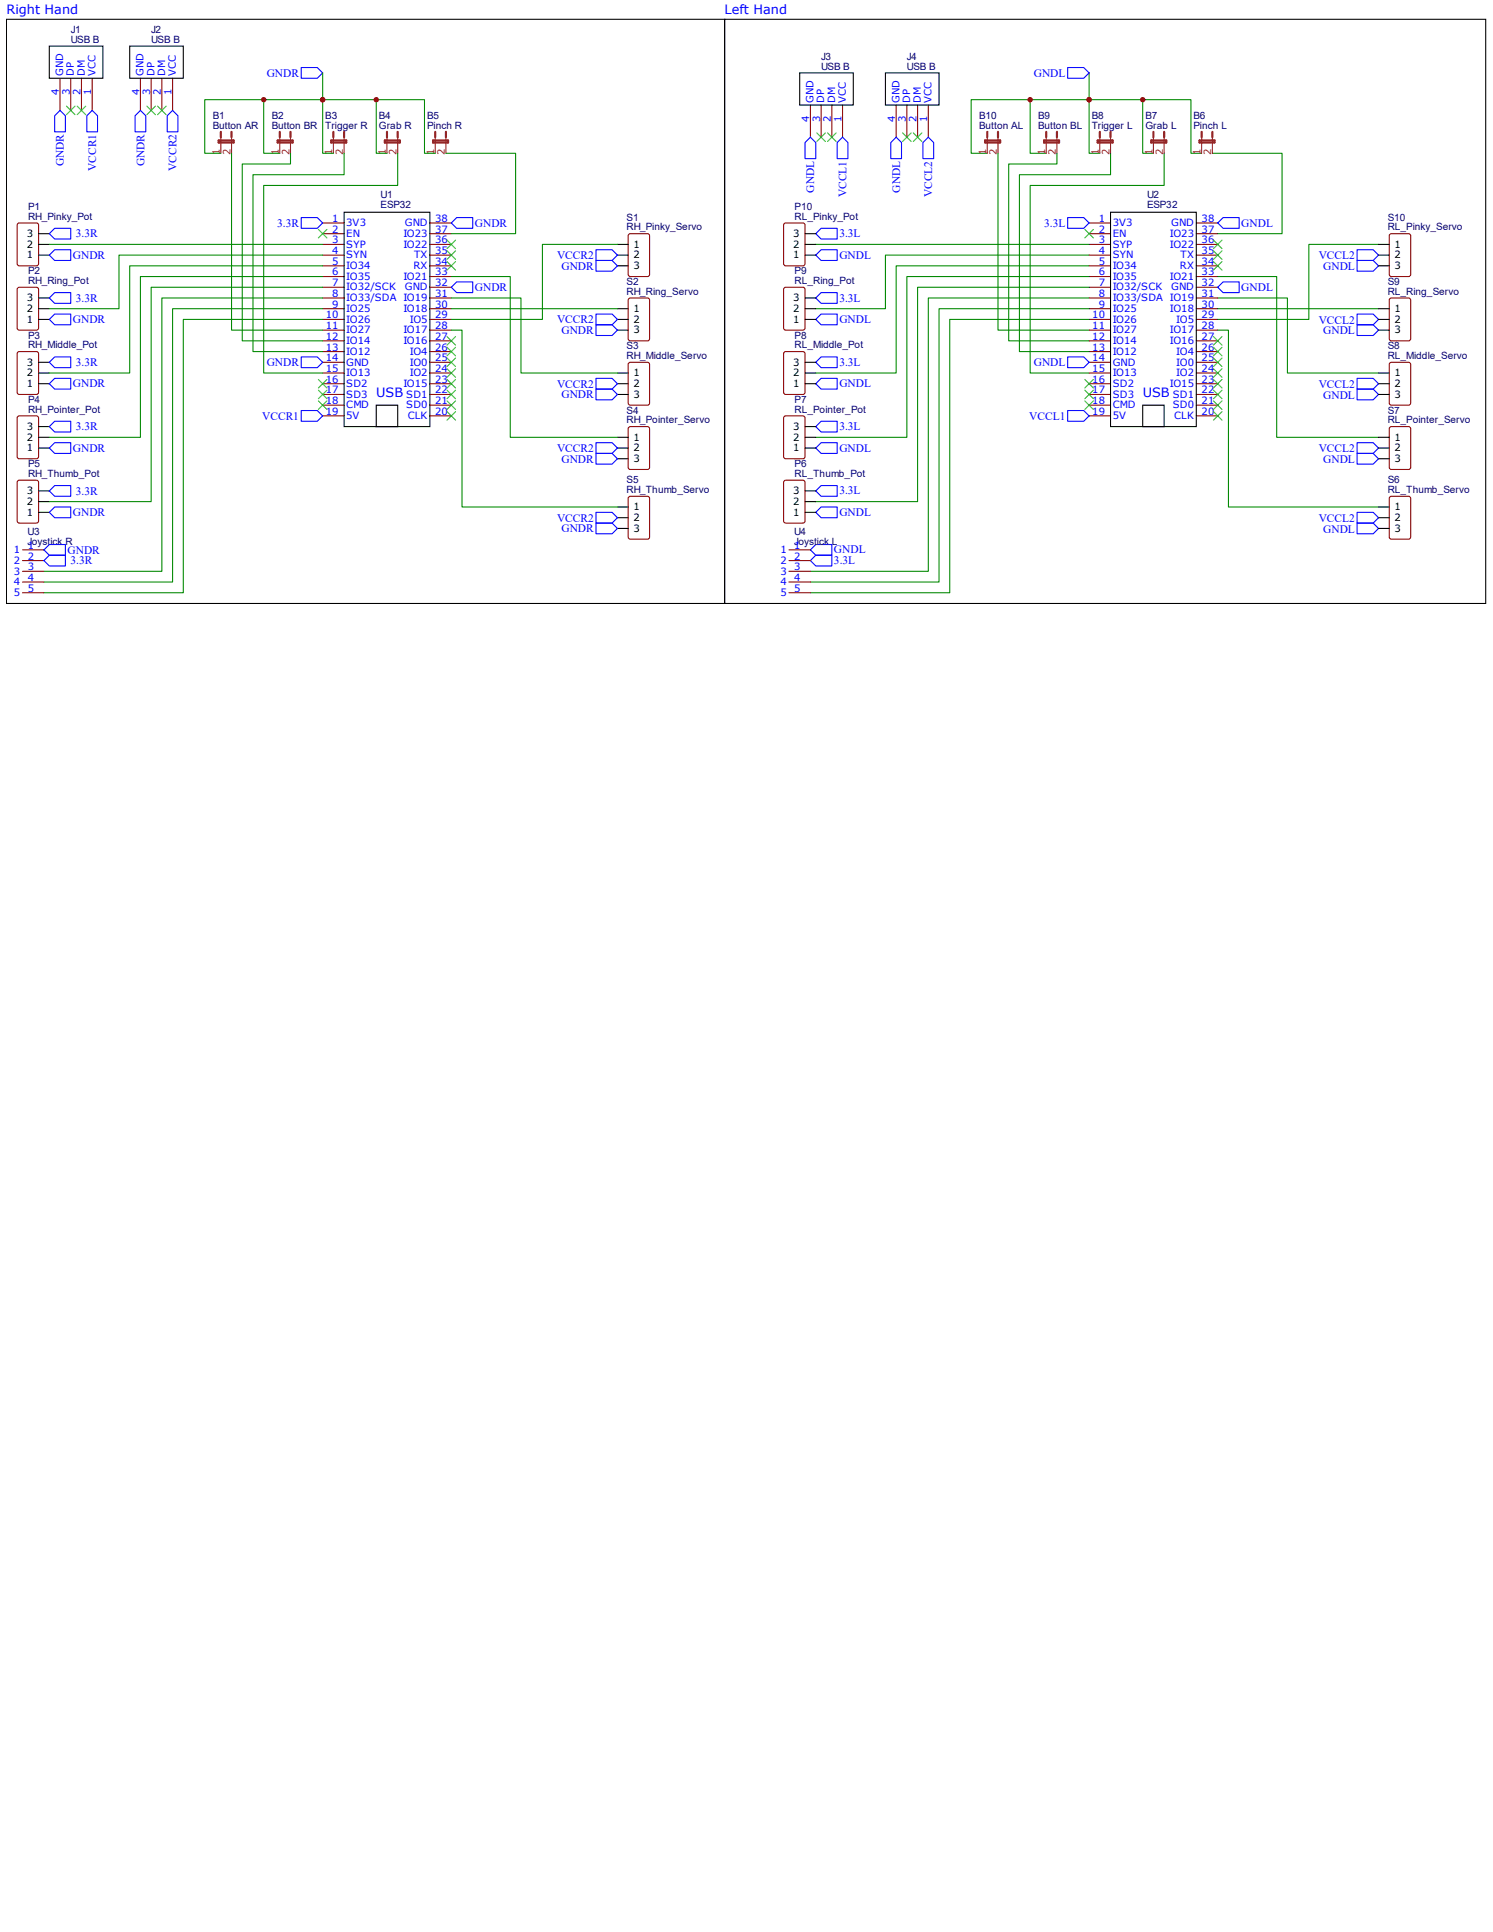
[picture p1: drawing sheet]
<svg xmlns="http://www.w3.org/2000/svg" width="216mm" height="279mm" viewBox="0 0 216 279" stroke-linecap="round" stroke-linejoin="round" font-family="sans-serif">
<g fill="none" stroke="#800" stroke-width=".16">
<path d="M8.7 11.3v4.7M10.2 11.3v4.7M11.8 11.3v4.7M13.3 11.3v4.7M20.3 11.3v4.7M21.9 11.3v4.7M23.4 11.3v4.7M25 11.3v4.7M117.2 15.2v4.6M118.7 15.2v4.6M120.3 15.2v4.6M121.8 15.2v4.6"/>
<path d="M129.6 15.2v4.6M131.1 15.2v4.6M132.7 15.2v4.6M134.2 15.2v4.6M2.5 32.4l.3-.2h2.5l.2 .2 .1 5.7-.2 .3h-2.6l-.3-.1zM46.7 32.2h3.1M46.7 33.8h3.1M46.7 35.3h3.1M46.7 36.9h3.1M46.7 38.4h3.1M46.7 40h3.1M62.2 32.2h3.1"/>
<path d="M62.2 33.8h3.1M62.2 35.3h3.1M62.2 36.9h3.1M62.2 38.4h3.1M62.2 40h3.1M91 33.8h2.6l.3 .1v5.8l-.1 .3h-2.7l-.2-.2-.1-5.7zM113.4 32.4l.2-.2h2.5l.3 .2v5.7l-.1 .3h-2.7l-.2-.1zM157.5 32.2h3.1M157.5 33.8h3.1M157.5 35.3h3.1M157.5 36.9h3.1M157.5 38.4h3.1"/>
<path d="M157.5 40h3.1M173 32.2h3.1M173 33.8h3.1M173 35.3h3.1M173 36.9h3.1M173 38.4h3.1M173 40h3.1M201.1 33.8h2.6l.3 .1v5.8l-.2 .3h-2.6l-.3-.2v-5.7zM2.5 41.7l.3-.2h2.5l.2 .2 .1 5.7-.2 .3h-2.6l-.3-.1zM2.6 50.9l2.7-.1 .2 .2 .1 5.7-.2 .3h-2.6l-.3-.1v-5.7zM46.7 41.5h3.1M46.7 43.1h3.1"/>
<path d="M46.7 44.6h3.1M46.7 46.2h3.1M46.7 47.7h3.1M46.7 49.3h3.1M46.7 50.8h3.1M46.7 52.4h3.1M46.7 53.9h3.1M46.7 55.5h3.1M46.7 57h3.1M46.7 58.6h3.1M62.2 41.5h3.1M62.2 43.1h3.1"/>
<path d="M62.2 44.6h3.1M62.2 46.2h3.1M62.2 47.7h3.1M62.2 49.3h3.1M62.2 50.8h3.1M62.2 52.4h3.1M62.2 53.9h3.1M62.2 55.5h3.1M62.2 57h3.1M62.2 58.6h3.1M90.9 52.5l.2-.1h2.5l.3 .1v5.8l-.1 .3h-2.7l-.2-.2zM91 43.1h2.6l.3 .1v5.8l-.1 .3h-2.7l-.2-.2-.1-5.7z"/>
<path d="M113.4 41.7l.2-.2h2.5l.3 .2v5.7l-.1 .3h-2.7l-.2-.1zM113.5 50.9l2.6-.1 .3 .2v5.7l-.1 .3h-2.7l-.2-.1-.1-5.7zM157.5 41.5h3.1M157.5 43.1h3.1M157.5 44.6h3.1M157.5 46.2h3.1M157.5 47.7h3.1M157.5 49.3h3.1M157.5 50.8h3.1M157.5 52.4h3.1M157.5 53.9h3.1M157.5 55.5h3.1"/>
<path d="M157.5 57h3.1M157.5 58.6h3.1M173 41.5h3.1M173 43.1h3.1M173 44.6h3.1M173 46.2h3.1M173 47.7h3.1M173 49.3h3.1M173 50.8h3.1M173 52.4h3.1M173 53.9h3.1M173 55.5h3.1"/>
<path d="M173 57h3.1M173 58.6h3.1M200.9 52.5l.3-.1h2.5l.3 .1v5.8l-.2 .3h-2.6l-.3-.2zM201.1 43.1h2.6l.3 .1v5.8l-.2 .3h-2.6l-.3-.2v-5.7zM2.5 60.3l.3-.2h2.5l.2 .2 .1 5.7-.2 .3h-2.6l-.3-.1zM2.6 69.5l2.7-.1 .2 .2 .1 5.7-.2 .3h-2.6l-.3-.1v-5.7zM3.3 79.5h3.1M46.7 60.1h3.1M62.2 60.1h3.1M90.9 61.8l.2-.1h2.5l.3 .1v5.8l-.1 .3h-2.7l-.2-.2zM91 71.8h2.6l.3 .1v5.8l-.1 .2-2.7 .1-.2-.2-.1-5.7zM113.5 69.5l2.6-.1 .3 .2v5.7l-.1 .3h-2.7l-.2-.1-.1-5.7z"/>
<path d="M113.5 60.2l2.6-.1 .3 .2v5.7l-.1 .3h-2.7l-.2-.1-.1-5.7zM114.1 79.5h3.1M157.5 60.1h3.1M173 60.1h3.1M201.1 71.8h2.6l.3 .1v5.8l-.2 .2-2.6 .1-.3-.2v-5.7zM201.1 61.7h2.6l.3 .1v5.8l-.2 .3h-2.6l-.3-.2v-5.7zM3.3 81.1h3.1M3.3 82.6h3.1M3.3 84.2h3.1M3.3 85.7h3.1M114.1 81.1h3.1M114.1 82.6h3.1"/>
<path d="M114.1 84.2h3.1M114.1 85.7h3.1"/>
</g>
<g fill="none" stroke="#000" stroke-width=".16">
<path d="M.9 2.8h103.9v84.5h-103.9zM7.1 6.7h7.8v4.6h-7.8zM18.8 6.7h7.7v4.6h-7.7zM104.8 2.8h110v84.5h-110zM115.6 10.5h7.8v4.7h-7.8zM128 10.5h7.8v4.7h-7.8zM5.6 36.9h1.5M5.6 35.3h1.5M5.6 33.8h1.5M49.8 30.7h12.4v31h-12.4zM89.3 36.9h1.5M89.3 35.3h1.5"/>
<path d="M89.3 38.4h1.5M116.4 36.9h1.6M116.4 35.3h1.6M116.4 33.8h1.6M160.6 30.7h12.4v31h-12.4zM199.3 36.9h1.6M199.3 35.3h1.6M199.3 38.4h1.6M5.6 46.2h1.5M5.6 44.6h1.5M5.6 43.1h1.5M5.6 55.5h1.5"/>
<path d="M5.6 53.9h1.5M5.6 52.4h1.5M54.4 58.6h3.1v3.1h-3.1zM89.3 46.2h1.5M89.3 44.6h1.5M89.3 55.5h1.5M89.3 53.9h1.5M89.3 47.7h1.5M89.3 57h1.5M116.4 46.2h1.6M116.4 44.6h1.6M116.4 43.1h1.6"/>
<path d="M116.4 55.5h1.6M116.4 53.9h1.6M116.4 52.4h1.6M165.2 58.6h3.1v3.1h-3.1zM199.3 46.2h1.6M199.3 44.6h1.6M199.3 55.5h1.6M199.3 53.9h1.6M199.3 47.7h1.6M199.3 57h1.6M5.6 64.8h1.5M5.6 63.2h1.5"/>
<path d="M5.6 61.7h1.5M5.6 74.1h1.5M5.6 72.5h1.5M5.6 71h1.5M89.3 64.8h1.5M89.3 63.2h1.5M89.3 66.3h1.5M89.3 73.3h1.5M89.3 74.9h1.5M89.3 76.4h1.5M116.4 64.8h1.6M116.4 63.2h1.6"/>
<path d="M116.4 61.7h1.6M116.4 74.1h1.6M116.4 72.5h1.6M116.4 71h1.6M199.3 64.8h1.6M199.3 63.2h1.6M199.3 66.3h1.6M199.3 73.3h1.6M199.3 74.9h1.6M199.3 76.4h1.6"/>
</g>
<g fill="none" stroke="#00f" stroke-width=".16">
<path d="M8.7 16l.8 .7v2.4h-1.6v-2.4zM13.3 16l.8 .7v2.4h-1.5v-2.4zM20.3 16l.8 .7v2.4h-1.6v-2.4zM24.2 16.7l.8-.7 .7 .7v2.4h-1.5zM43.6 9.8h2.3l.8 .7-.8 .8h-2.3zM117.2 19.8l.8 .8v2.3h-1.6v-2.3zM129.6 19.8l.8 .8v2.3h-1.6v-2.3zM154.4 9.8h2.3l.8 .7-.8 .8h-2.3zM7.1 33.8l.8-.8h2.3v1.6h-2.3zM7.1 36.9l.8-.8h2.3v1.6h-2.3zM43.6 31.5h2.3l.8 .7-.8 .8h-2.3zM66 31.5h2.4v1.5h-2.4l-.7-.8z"/>
<path d="M86.2 36.1h2.3l.8 .8-.8 .8h-2.3zM86.2 37.7h2.3l.8 .7-.8 .8h-2.3zM118 36.9l.7-.8h2.4v1.6h-2.4zM118 33.8l.7-.8h2.4v1.6h-2.4zM121.1 20.6l.7-.8 .8 .8v2.3h-1.5zM133.5 20.6l.7-.8 .8 .8v2.3h-1.5zM154.4 31.5h2.3l.8 .7-.8 .8h-2.3zM176.9 31.5h2.3v1.5h-2.3l-.8-.8zM196.2 37.7h2.4l.7 .7-.7 .8h-2.4zM196.2 36.1h2.4l.7 .8-.7 .8h-2.4zM7.1 43.1l.8-.8h2.3v1.6h-2.3zM7.1 52.4l.8-.8h2.3v1.6h-2.3z"/>
<path d="M7.1 46.2l.8-.8h2.3v1.6h-2.3zM7.9 54.7h2.3v1.6h-2.3l-.8-.8zM43.6 59.4h2.3l.8 .7-.8 .8h-2.3zM43.6 51.6h2.3l.8 .8-.8 .8h-2.3zM66 40.8h2.4v1.5h-2.4l-.7-.8zM86.2 45.4h2.3l.8 .8-.8 .8h-2.3zM86.2 54.7h2.3l.8 .8-.8 .8h-2.3zM86.2 47h2.3l.8 .7-.8 .8h-2.3zM86.2 56.3h2.3l.8 .7-.8 .8h-2.3zM118 46.2l.7-.8h2.4v1.6h-2.4zM118.7 54.7h2.4v1.6h-2.4l-.7-.8zM118.7 51.6h2.4v1.6h-2.4l-.7-.8z"/>
<path d="M118.7 42.3h2.4v1.6h-2.4l-.7-.8zM154.4 59.4h2.3l.8 .7-.8 .8h-2.3zM154.4 51.6h2.3l.8 .8-.8 .8h-2.3zM176.9 40.8h2.3v1.5h-2.3l-.8-.8zM196.2 56.3h2.4l.7 .7-.7 .8h-2.4zM196.2 47h2.4l.7 .7-.7 .8h-2.4zM196.2 54.7h2.4l.7 .8-.7 .8h-2.4zM196.2 45.4h2.4l.7 .8-.7 .8h-2.4zM7.1 61.7l.8-.8h2.3v1.6h-2.3zM7.1 74.1l.8-.8h2.3v1.6h-2.3zM7.1 64.8l.8-.8h2.3v1.6h-2.3zM7.1 78.7h2.4v1.6h-2.4l-.7-.8z"/>
<path d="M7.9 70.2h2.3v1.6h-2.3l-.8-.8zM86.2 64h2.3l.8 .8-.8 .8h-2.3zM86.2 74.1h2.3l.8 .8-.8 .7h-2.3zM86.2 65.6h2.3l.8 .7-.8 .8h-2.3zM86.2 75.6h2.3l.8 .8-.8 .8h-2.3zM117.2 79.5l.8-.8h2.3v1.6h-2.3zM118 64.8l.7-.8h2.4v1.6h-2.4zM118 74.1l.7-.8h2.4v1.6h-2.4zM118 61.7l.7-.8h2.4v1.6h-2.4zM118.7 70.2h2.4v1.6h-2.4l-.7-.8zM196.2 75.6h2.4l.7 .8-.7 .8h-2.4zM196.2 65.6h2.4l.7 .7-.7 .8h-2.4z"/>
<path d="M196.2 74.1h2.4l.7 .8-.7 .7h-2.4zM196.2 64h2.4l.7 .8-.7 .8h-2.4zM7.1 80.3h2.4v1.5h-2.4l-.7-.7zM117.2 81.1l.8-.8h2.3v1.5h-2.3z"/>
</g>
<g fill="#000" stroke="#3c3" stroke-width=".16">
<path d="M9.6 15.3l1.3 1.3zM10.9 15.3l-1.3 1.3z"/>
<path d="M11.2 15.3l1.2 1.3zM12.4 15.3l-1.2 1.3z"/>
<path d="M21.2 15.3l1.3 1.3zM22.5 15.3l-1.3 1.3z"/>
<path d="M22.8 15.3l1.2 1.3zM24 15.3l-1.2 1.3z"/>
<path d="M118.1 19.2l1.3 1.3zM118.1 20.5l1.3-1.3z"/>
<path d="M119.7 19.2l1.2 1.3zM119.7 20.5l1.2-1.3z"/>
<path d="M130.5 19.2l1.3 1.3zM130.5 20.5l1.3-1.3z"/>
<path d="M132.1 19.2l1.2 1.3zM132.1 20.5l1.2-1.3z"/>
<path d="M46 33.2l1.3 1.2zM46 34.4l1.3-1.2z"/>
<path d="M64.6 34.7l1.3 1.3zM65.9 34.7l-1.3 1.3z"/>
<path d="M64.6 36.3l1.3 1.2zM65.9 36.3l-1.3 1.2z"/>
<path d="M64.6 37.8l1.3 1.3zM65.9 37.8l-1.3 1.3z"/>
<path d="M156.9 33.2l1.2 1.2zM158.1 33.2l-1.2 1.2z"/>
<path d="M175.5 37.8l1.2 1.3zM175.5 39.1l1.2-1.3z"/>
<path d="M175.5 36.3l1.2 1.2zM176.7 36.3l-1.2 1.2z"/>
<path d="M175.5 34.7l1.2 1.3zM175.5 36l1.2-1.3z"/>
<path d="M46 54.9l1.3 1.2zM46 56.1l1.3-1.2z"/>
<path d="M46 56.4l1.3 1.3zM46 57.7l1.3-1.3z"/>
<path d="M46 58l1.3 1.2zM46 59.2l1.3-1.2z"/>
<path d="M64.6 59.5l1.3 1.3zM65.9 59.5l-1.3 1.3z"/>
<path d="M64.6 58l1.3 1.2zM65.9 58l-1.3 1.2z"/>
<path d="M64.6 56.4l1.3 1.3zM65.9 56.4l-1.3 1.3z"/>
<path d="M64.6 54.9l1.3 1.2zM65.9 54.9l-1.3 1.2z"/>
<path d="M64.6 53.3l1.3 1.3zM65.9 53.3l-1.3 1.3z"/>
<path d="M64.6 51.8l1.3 1.2zM65.9 51.8l-1.3 1.2z"/>
<path d="M64.6 50.2l1.3 1.3zM65.9 50.2l-1.3 1.3z"/>
<path d="M64.6 48.7l1.3 1.2zM65.9 48.7l-1.3 1.2z"/>
<path d="M156.9 54.9l1.2 1.2zM156.9 56.1l1.2-1.2z"/>
<path d="M156.9 56.4l1.2 1.3zM158.1 56.4l-1.2 1.3z"/>
<path d="M156.9 58l1.2 1.2zM156.9 59.2l1.2-1.2z"/>
<path d="M175.5 59.5l1.2 1.3zM176.7 59.5l-1.2 1.3z"/>
<path d="M175.5 58l1.2 1.2zM175.5 59.2l1.2-1.2z"/>
<path d="M175.5 56.4l1.2 1.3zM176.7 56.4l-1.2 1.3z"/>
<path d="M175.5 54.9l1.2 1.2zM175.5 56.1l1.2-1.2z"/>
<path d="M175.5 53.3l1.2 1.3zM175.5 54.6l1.2-1.3z"/>
<path d="M175.5 51.8l1.2 1.2zM175.5 53l1.2-1.2z"/>
<path d="M175.5 50.2l1.2 1.3zM176.7 50.2l-1.2 1.3z"/>
<path d="M175.5 48.7l1.2 1.2zM175.5 49.9l1.2-1.2z"/>
</g>
<g fill="none" stroke="#080" stroke-width=".16">
<path d="M38.1 14.4v7.8h2.4M46.7 10.5v3.9h-17.1v7.8h2.3M54.4 14.4v7.8h1.6M149 14.4v7.8h2.3M157.5 10.5v3.9h-17.1v7.8h2.4M165.2 14.4v7.8h1.6M7.1 35.3h39.6M33.5 22.2v25.5h13.2M42 22.2v1.5h-7v25.6h11.7M46.7 36.9h-29.5v7.7h-10.1M46.7 38.4h-27.9v15.5h-11.7M46.7 40h-26.4v23.2h-13.2"/>
<path d="M48.2 22.2h-1.5v-7.8h14.7v7.8h1.5M49.8 22.2v3.1h-13.2v25.5h10.1M57.5 22.2v4.6h-19.4v27.1h8.6M64.5 22.2h10.1v11.6h-9.3M65.3 40h8.5v23.2h15.5M89.3 35.3h-10.9v10.9h-13.1M118 35.3h39.5M144.3 22.2v25.5h13.2M152.8 22.2v1.5h-6.9v25.6h11.6M157.5 40h-26.4v23.2h-13.1M157.5 38.4h-27.9v15.5h-11.6M157.5 36.9h-29.5v7.7h-10"/>
<path d="M159 22.2h-1.5v-7.8h14.7v7.8h1.6M160.6 22.2v3.1h-13.2v25.5h10.1M168.3 22.2v4.6h-19.3v27.1h8.5M175.3 22.2h10.1v11.6h-9.3M176.1 40h8.5v23.2h14.7M199.3 35.3h-10v10.9h-13.2M46.7 41.5h-24.8v31h-14.8M46.7 43.1h-23.3v39.5h-17M46.7 44.6h-21.7v39.6h-18.6M46.7 46.2h-20.2v39.5h-20.1M65.3 47.7h1.5v25.6h22.5M65.3 43.1h10v10.8h14"/>
<path d="M65.3 44.6h24M157.5 46.2h-20.2v39.5h-20.1M157.5 44.6h-21.7v39.6h-18.6M157.5 43.1h-23.3v39.5h-17M157.5 41.5h-24.8v31h-14.7M176.1 43.1h10.1v10.8h13.1M176.1 47.7h1.5v25.6h21.7M176.1 44.6h23.2"/>
</g>
<g fill="none" stroke="#8d2323" stroke-width=".16">
<path d="M31.9 19.8v2.4M33.5 19.8v2.4M40.5 19.8v2.4M42 19.8v2.4M48.2 19.8v2.4M49.8 19.8v2.4M56 19.8v2.4M57.5 19.8v2.4M62.9 19.8v2.4M64.5 19.8v2.4M142.8 19.8v2.4M144.3 19.8v2.4"/>
<path d="M151.3 19.8v2.4M152.8 19.8v2.4M159 19.8v2.4M160.6 19.8v2.4M166.8 19.8v2.4M168.3 19.8v2.4M173.8 19.8v2.4M175.3 19.8v2.4"/>
</g>
<g fill="none" stroke="#8d2323" stroke-width=".31">
<path d="M31.9 19.1v.7M33.5 19.1v.7M40.5 19.1v.7M42 19.1v.7M48.2 19.1v.7M49.8 19.1v.7M56 19.1v.7M57.5 19.1v.7M62.9 19.1v.7M64.5 19.1v.7M142.8 19.1v.7M144.3 19.1v.7"/>
<path d="M151.3 19.1v.7M152.8 19.1v.7M159 19.1v.7M160.6 19.1v.7M166.8 19.1v.7M168.3 19.1v.7M173.8 19.1v.7M175.3 19.1v.7M31.6 20.3h2.2v.3h-2.2zM40.1 20.3h2.2v.3h-2.2zM47.9 20.3h2.2v.3h-2.2zM55.6 20.3h2.2v.3h-2.2z"/>
<path d="M62.6 20.3h2.2v.3h-2.2zM142.5 20.3h2.1v.3h-2.1zM151 20.3h2.2v.3h-2.2zM158.7 20.3h2.2v.3h-2.2zM166.5 20.3h2.2v.3h-2.2zM173.5 20.3h2.1v.3h-2.1z"/>
</g>
<g fill="#c00">
<circle cx="38.1" cy="14.4" r=".39"/>
<circle cx="54.4" cy="14.4" r=".39"/>
<circle cx="46.7" cy="14.4" r=".39"/>
<circle cx="157.5" cy="14.4" r=".39"/>
<circle cx="165.2" cy="14.4" r=".39"/>
<circle cx="149" cy="14.4" r=".39"/>
</g>
<g font-size="1.9" fill="#00f">
<text x=".9" y="2">Right Hand</text>
<text x="104.8" y="2">Left Hand</text>
<text x="54.4" y="57.4">USB</text>
<text x="165.2" y="57.4">USB</text>
</g>
<g font-size="1.7" fill="#00f">
<text x="38.6" y="11.1">GNDR</text>
<text x="149.5" y="11.1">GNDL</text>
<text x="9.2" y="24.1" transform="rotate(-90 9.2 24.1)">GNDR</text>
<text x="13.9" y="24.7" transform="rotate(-90 13.9 24.7)">VCCR1</text>
<text x="20.9" y="24.1" transform="rotate(-90 20.9 24.1)">GNDR</text>
<text x="25.5" y="24.7" transform="rotate(-90 25.5 24.7)">VCCR2</text>
<text x="117.8" y="27.8" transform="rotate(-90 117.8 27.8)">GNDL</text>
<text x="122.4" y="28.5" transform="rotate(-90 122.4 28.5)">VCCL1</text>
<text x="130.2" y="27.8" transform="rotate(-90 130.2 27.8)">GNDL</text>
<text x="134.8" y="28.5" transform="rotate(-90 134.8 28.5)">VCCL2</text>
<text x="11" y="34.3">3.3R</text>
<text x="40.1" y="32.8">3.3R</text>
<text x="68.7" y="32.8">GNDR</text>
<text x="121.4" y="34.3">3.3L</text>
<text x="151" y="32.8">3.3L</text>
<text x="179.5" y="32.8">GNDL</text>
<text x="10.5" y="37.4">GNDR</text>
<text x="80.5" y="37.5">VCCR2</text>
<text x="81.2" y="39">GNDR</text>
<text x="121.4" y="37.4">GNDL</text>
<text x="190.7" y="37.5">VCCL2</text>
<text x="191.3" y="39">GNDL</text>
<text x="10.5" y="46.7">GNDR</text>
<text x="11" y="43.6">3.3R</text>
<text x="68.7" y="42.1">GNDR</text>
<text x="80.5" y="46.8">VCCR2</text>
<text x="121.4" y="46.7">GNDL</text>
<text x="121.4" y="43.6">3.3L</text>
<text x="179.5" y="42.1">GNDL</text>
<text x="190.7" y="46.8">VCCL2</text>
<text x="11" y="52.9">3.3R</text>
<text x="38.6" y="53">GNDR</text>
<text x="81.2" y="48.3">GNDR</text>
<text x="121.4" y="52.9">3.3L</text>
<text x="149.5" y="53">GNDL</text>
<text x="191.3" y="48.3">GNDL</text>
<text x="10.5" y="56">GNDR</text>
<text x="80.5" y="56.1">VCCR2</text>
<text x="81.2" y="57.6">GNDR</text>
<text x="121.4" y="56">GNDL</text>
<text x="190.7" y="56.1">VCCL2</text>
<text x="191.3" y="57.6">GNDL</text>
<text x="10.5" y="65.3">GNDR</text>
<text x="11" y="62.2">3.3R</text>
<text x="37.9" y="60.7">VCCR1</text>
<text x="80.5" y="65.4">VCCR2</text>
<text x="121.4" y="65.3">GNDL</text>
<text x="121.4" y="62.2">3.3L</text>
<text x="148.8" y="60.7">VCCL1</text>
<text x="190.7" y="65.4">VCCL2</text>
<text x="11" y="71.5">3.3R</text>
<text x="81.2" y="66.9">GNDR</text>
<text x="121.4" y="71.5">3.3L</text>
<text x="191.3" y="66.9">GNDL</text>
<text x="10.5" y="74.6">GNDR</text>
<text x="80.5" y="75.4">VCCR2</text>
<text x="81.2" y="77">GNDR</text>
<text x="121.4" y="74.6">GNDL</text>
<text x="190.7" y="75.5">VCCL2</text>
<text x="191.3" y="77">GNDL</text>
<text x="9.8" y="80">GNDR</text>
<text x="10.2" y="81.6">3.3R</text>
<text x="120.6" y="81.6">3.3L</text>
<text x="120.6" y="80">GNDL</text>
</g>
<g font-size="1.4" fill="#000080">
<text x="10.2" y="4.8">J1</text>
<text x="21.9" y="4.8">J2</text>
<text x="10.2" y="6.2">USB B</text>
<text x="21.9" y="6.2">USB B</text>
<text x="118.8" y="10.1">USB B</text>
<text x="118.8" y="8.7">J3</text>
<text x="131.2" y="10.1">USB B</text>
<text x="131.2" y="8.7">J4</text>
<text x="30.8" y="17.2">B1</text>
<text x="39.3" y="17.2">B2</text>
<text x="47" y="17.2">B3</text>
<text x="54.8" y="17.2">B4</text>
<text x="61.8" y="17.2">B5</text>
<text x="141.6" y="17.2">B10</text>
<text x="150.1" y="17.2">B9</text>
<text x="157.9" y="17.2">B8</text>
<text x="165.6" y="17.2">B7</text>
<text x="172.6" y="17.2">B6</text>
<text x="30.8" y="18.6">Button AR</text>
<text x="39.3" y="18.6">Button BR</text>
<text x="47" y="18.6">Trigger R</text>
<text x="54.8" y="18.6">Grab R</text>
<text x="61.8" y="18.6">Pinch R</text>
<text x="141.6" y="18.6">Button AL</text>
<text x="150.1" y="18.6">Button BL</text>
<text x="157.9" y="18.6">Trigger L</text>
<text x="165.6" y="18.6">Grab L</text>
<text x="172.6" y="18.6">Pinch L</text>
<text x="55" y="28.7">U1</text>
<text x="165.9" y="28.7">U2</text>
<text x="4.1" y="31.8">RH_Pinky_Pot</text>
<text x="4.1" y="30.4">P1</text>
<text x="55" y="30.1">ESP32</text>
<text x="90.6" y="33.3">RH_Pinky_Servo</text>
<text x="90.6" y="31.9">S1</text>
<text x="114.9" y="31.8">RL_Pinky_Pot</text>
<text x="114.9" y="30.4">P10</text>
<text x="165.9" y="30.1">ESP32</text>
<text x="200.7" y="33.3">RL_Pinky_Servo</text>
<text x="200.7" y="31.9">S10</text>
<text x="4.1" y="41.1">RH_Ring_Pot</text>
<text x="4.1" y="39.7">P2</text>
<text x="90.6" y="41.2">S2</text>
<text x="114.9" y="41.1">RL_Ring_Pot</text>
<text x="114.9" y="39.7">P9</text>
<text x="200.7" y="41.2">S9</text>
<text x="90.6" y="42.6">RH_Ring_Servo</text>
<text x="200.7" y="42.6">RL_Ring_Servo</text>
<text x="4.1" y="50.4">RH_Middle_Pot</text>
<text x="4.1" y="49">P3</text>
<text x="90.6" y="51.9">RH_Middle_Servo</text>
<text x="90.6" y="50.5">S3</text>
<text x="114.9" y="50.4">RL_Middle_Pot</text>
<text x="114.9" y="49">P8</text>
<text x="200.7" y="51.9">RL_Middle_Servo</text>
<text x="200.7" y="50.5">S8</text>
<text x="4.1" y="59.7">RH_Pointer_Pot</text>
<text x="4.1" y="58.3">P4</text>
<text x="90.6" y="59.8">S4</text>
<text x="114.9" y="59.7">RL_Pointer_Pot</text>
<text x="114.9" y="58.3">P7</text>
<text x="200.7" y="59.8">S7</text>
<text x="90.6" y="61.2">RH_Pointer_Servo</text>
<text x="200.7" y="61.2">RL_Pointer_Servo</text>
<text x="4.1" y="69">RH_Thumb_Pot</text>
<text x="4.1" y="67.6">P5</text>
<text x="90.6" y="71.3">RH_Thumb_Servo</text>
<text x="90.6" y="69.9">S5</text>
<text x="114.9" y="69">RL_Thumb_Pot</text>
<text x="114.9" y="67.6">P6</text>
<text x="200.7" y="71.3">RL_Thumb_Servo</text>
<text x="200.7" y="69.9">S6</text>
<text x="4" y="77.4">U3</text>
<text x="114.8" y="77.4">U4</text>
<text x="4" y="78.8">Joystick R</text>
<text x="114.8" y="78.8">Joystick L</text>
</g>
<g font-size="1.4" fill="#00f">
<text x="9.1" y="11" transform="rotate(-90 9.1 11)">GND</text>
<text x="10.7" y="11" transform="rotate(-90 10.7 11)">DP</text>
<text x="12.2" y="11" transform="rotate(-90 12.2 11)">DM</text>
<text x="13.8" y="11" transform="rotate(-90 13.8 11)">VCC</text>
<text x="20.8" y="11" transform="rotate(-90 20.8 11)">GND</text>
<text x="22.3" y="11" transform="rotate(-90 22.3 11)">DP</text>
<text x="23.9" y="11" transform="rotate(-90 23.9 11)">DM</text>
<text x="25.4" y="11" transform="rotate(-90 25.4 11)">VCC</text>
<text x="8.5" y="13.8" transform="rotate(-90 8.5 13.8)">4</text>
<text x="10.1" y="13.8" transform="rotate(-90 10.1 13.8)">3</text>
<text x="11.6" y="13.8" transform="rotate(-90 11.6 13.8)">2</text>
<text x="13.2" y="13.8" transform="rotate(-90 13.2 13.8)">1</text>
<text x="20.2" y="13.8" transform="rotate(-90 20.2 13.8)">4</text>
<text x="21.7" y="13.8" transform="rotate(-90 21.7 13.8)">3</text>
<text x="23.3" y="13.8" transform="rotate(-90 23.3 13.8)">2</text>
<text x="24.8" y="13.8" transform="rotate(-90 24.8 13.8)">1</text>
<text x="117" y="17.7" transform="rotate(-90 117 17.7)">4</text>
<text x="117.7" y="14.9" transform="rotate(-90 117.7 14.9)">GND</text>
<text x="118.6" y="17.7" transform="rotate(-90 118.6 17.7)">3</text>
<text x="119.2" y="14.9" transform="rotate(-90 119.2 14.9)">DP</text>
<text x="120.1" y="17.7" transform="rotate(-90 120.1 17.7)">2</text>
<text x="120.8" y="14.9" transform="rotate(-90 120.8 14.9)">DM</text>
<text x="121.7" y="17.7" transform="rotate(-90 121.7 17.7)">1</text>
<text x="122.3" y="14.9" transform="rotate(-90 122.3 14.9)">VCC</text>
<text x="129.4" y="17.7" transform="rotate(-90 129.4 17.7)">4</text>
<text x="130.1" y="14.9" transform="rotate(-90 130.1 14.9)">GND</text>
<text x="131" y="17.7" transform="rotate(-90 131 17.7)">3</text>
<text x="131.6" y="14.9" transform="rotate(-90 131.6 14.9)">DP</text>
<text x="132.5" y="17.7" transform="rotate(-90 132.5 17.7)">2</text>
<text x="133.2" y="14.9" transform="rotate(-90 133.2 14.9)">DM</text>
<text x="134.1" y="17.7" transform="rotate(-90 134.1 17.7)">1</text>
<text x="134.7" y="14.9" transform="rotate(-90 134.7 14.9)">VCC</text>
<text x="48.1" y="32.1">1</text>
<text x="48.1" y="33.6">2</text>
<text x="48.1" y="35.2">3</text>
<text x="50.1" y="32.7">3V3</text>
<text x="50.1" y="34.3">EN</text>
<text x="50.1" y="35.8">SYP</text>
<text x="58.3" y="35.8">IO22</text>
<text x="58.3" y="34.3">IO23</text>
<text x="58.5" y="32.7">GND</text>
<text x="62.9" y="35.2">36</text>
<text x="62.9" y="33.6">37</text>
<text x="62.9" y="32.1">38</text>
<text x="158.9" y="32.1">1</text>
<text x="158.9" y="33.6">2</text>
<text x="158.9" y="35.2">3</text>
<text x="160.9" y="32.7">3V3</text>
<text x="160.9" y="34.3">EN</text>
<text x="160.9" y="35.8">SYP</text>
<text x="169.2" y="35.8">IO22</text>
<text x="169.2" y="34.3">IO23</text>
<text x="169.4" y="32.7">GND</text>
<text x="173.8" y="35.2">36</text>
<text x="173.8" y="33.6">37</text>
<text x="173.8" y="32.1">38</text>
<text x="48.1" y="36.7">4</text>
<text x="48.1" y="38.3">5</text>
<text x="48.1" y="39.8">6</text>
<text x="48.1" y="41.4">7</text>
<text x="50.1" y="37.4">SYN</text>
<text x="50.1" y="38.9">IO34</text>
<text x="50.1" y="40.5">IO35</text>
<text x="58.3" y="40.5">IO21</text>
<text x="59.8" y="38.9">RX</text>
<text x="59.9" y="37.4">TX</text>
<text x="62.9" y="41.4">32</text>
<text x="62.9" y="39.8">33</text>
<text x="62.9" y="38.3">34</text>
<text x="62.9" y="36.7">35</text>
<text x="158.9" y="36.7">4</text>
<text x="158.9" y="38.3">5</text>
<text x="158.9" y="39.8">6</text>
<text x="158.9" y="41.4">7</text>
<text x="160.9" y="37.4">SYN</text>
<text x="160.9" y="38.9">IO34</text>
<text x="160.9" y="40.5">IO35</text>
<text x="169.2" y="40.5">IO21</text>
<text x="170.6" y="38.9">RX</text>
<text x="170.7" y="37.4">TX</text>
<text x="173.8" y="41.4">32</text>
<text x="173.8" y="39.8">33</text>
<text x="173.8" y="38.3">34</text>
<text x="173.8" y="36.7">35</text>
<text x="47.1" y="46">10</text>
<text x="47.1" y="47.6">11</text>
<text x="48.1" y="42.9">8</text>
<text x="48.1" y="44.5">9</text>
<text x="50.1" y="42">IO32/SCK</text>
<text x="50.1" y="43.6">IO33/SDA IO19</text>
<text x="50.1" y="45.1">IO25</text>
<text x="50.1" y="46.7">IO26</text>
<text x="58.3" y="45.1">IO18</text>
<text x="58.5" y="42">GND</text>
<text x="59.3" y="46.7">IO5</text>
<text x="62.9" y="47.6">28</text>
<text x="62.9" y="46">29</text>
<text x="62.9" y="44.5">30</text>
<text x="62.9" y="42.9">31</text>
<text x="158" y="46">10</text>
<text x="158" y="47.6">11</text>
<text x="158.9" y="42.9">8</text>
<text x="158.9" y="44.5">9</text>
<text x="160.9" y="42">IO32/SCK</text>
<text x="160.9" y="43.6">IO33/SDA IO19</text>
<text x="160.9" y="45.1">IO25</text>
<text x="160.9" y="46.7">IO26</text>
<text x="169.2" y="45.1">IO18</text>
<text x="169.4" y="42">GND</text>
<text x="170.1" y="46.7">IO5</text>
<text x="173.8" y="47.6">28</text>
<text x="173.8" y="46">29</text>
<text x="173.8" y="44.5">30</text>
<text x="173.8" y="42.9">31</text>
<text x="47.1" y="49.1">12</text>
<text x="47.1" y="50.7">13</text>
<text x="47.1" y="52.2">14</text>
<text x="47.1" y="53.8">15</text>
<text x="50.1" y="48.2">IO27</text>
<text x="50.1" y="49.8">IO14</text>
<text x="50.1" y="51.3">IO12</text>
<text x="50.1" y="52.9">GND</text>
<text x="58.3" y="49.8">IO16</text>
<text x="58.3" y="48.2">IO17</text>
<text x="59.3" y="52.9">IO0</text>
<text x="59.3" y="51.3">IO4</text>
<text x="62.9" y="53.8">24</text>
<text x="62.9" y="52.2">25</text>
<text x="62.9" y="50.7">26</text>
<text x="62.9" y="49.1">27</text>
<text x="158" y="49.1">12</text>
<text x="158" y="50.7">13</text>
<text x="158" y="52.2">14</text>
<text x="158" y="53.8">15</text>
<text x="160.9" y="48.2">IO27</text>
<text x="160.9" y="49.8">IO14</text>
<text x="160.9" y="51.3">IO12</text>
<text x="160.9" y="52.9">GND</text>
<text x="169.2" y="49.8">IO16</text>
<text x="169.2" y="48.2">IO17</text>
<text x="170.1" y="52.9">IO0</text>
<text x="170.1" y="51.3">IO4</text>
<text x="173.8" y="53.8">24</text>
<text x="173.8" y="52.2">25</text>
<text x="173.8" y="50.7">26</text>
<text x="173.8" y="49.1">27</text>
<text x="47.1" y="55.3">16</text>
<text x="47.1" y="56.9">17</text>
<text x="47.1" y="58.4">18</text>
<text x="47.1" y="60">19</text>
<text x="50.1" y="54.4">IO13</text>
<text x="50.1" y="56">SD2</text>
<text x="50.1" y="57.5">SD3</text>
<text x="50.1" y="59.1">CMD</text>
<text x="58.3" y="56">IO15</text>
<text x="58.7" y="59.1">SD0</text>
<text x="58.7" y="57.5">SD1</text>
<text x="59.3" y="54.4">IO2</text>
<text x="62.9" y="60">20</text>
<text x="62.9" y="58.4">21</text>
<text x="62.9" y="56.9">22</text>
<text x="62.9" y="55.3">23</text>
<text x="158" y="55.3">16</text>
<text x="158" y="56.9">17</text>
<text x="158" y="58.4">18</text>
<text x="158" y="60">19</text>
<text x="160.9" y="54.4">IO13</text>
<text x="160.9" y="56">SD2</text>
<text x="160.9" y="57.5">SD3</text>
<text x="160.9" y="59.1">CMD</text>
<text x="169.2" y="56">IO15</text>
<text x="169.6" y="59.1">SD0</text>
<text x="169.6" y="57.5">SD1</text>
<text x="170.1" y="54.4">IO2</text>
<text x="173.8" y="60">20</text>
<text x="173.8" y="58.4">21</text>
<text x="173.8" y="56.9">22</text>
<text x="173.8" y="55.3">23</text>
<text x="50.1" y="60.6">5V</text>
<text x="59" y="60.6">CLK</text>
<text x="160.9" y="60.6">5V</text>
<text x="169.8" y="60.6">CLK</text>
<text x="2" y="80">1</text>
<text x="2" y="81.5">2</text>
<text x="2" y="83.1">3</text>
<text x="4" y="79.4">1</text>
<text x="4" y="80.9">2</text>
<text x="4" y="82.5">3</text>
<text x="112.8" y="80">1</text>
<text x="112.8" y="81.5">2</text>
<text x="112.8" y="83.1">3</text>
<text x="114.9" y="79.4">1</text>
<text x="114.9" y="80.9">2</text>
<text x="114.9" y="82.5">3</text>
<text x="2" y="84.6">4</text>
<text x="2" y="86.2">5</text>
<text x="4" y="84">4</text>
<text x="4" y="85.6">5</text>
<text x="112.8" y="84.6">4</text>
<text x="112.8" y="86.2">5</text>
<text x="114.9" y="84">4</text>
<text x="114.9" y="85.6">5</text>
</g>
<g font-size="1.4" fill="#8d2323">
<text x="31.8" y="22.5" transform="rotate(-90 31.8 22.5)">1</text>
<text x="33.3" y="22.5" transform="rotate(-90 33.3 22.5)">2</text>
<text x="40.3" y="22.5" transform="rotate(-90 40.3 22.5)">1</text>
<text x="41.9" y="22.5" transform="rotate(-90 41.9 22.5)">2</text>
<text x="48.1" y="22.5" transform="rotate(-90 48.1 22.5)">1</text>
<text x="49.6" y="22.5" transform="rotate(-90 49.6 22.5)">2</text>
<text x="55.8" y="22.5" transform="rotate(-90 55.8 22.5)">1</text>
<text x="57.4" y="22.5" transform="rotate(-90 57.4 22.5)">2</text>
<text x="62.8" y="22.5" transform="rotate(-90 62.8 22.5)">1</text>
<text x="64.3" y="22.5" transform="rotate(-90 64.3 22.5)">2</text>
<text x="142.6" y="22.5" transform="rotate(-90 142.6 22.5)">1</text>
<text x="144.2" y="22.5" transform="rotate(-90 144.2 22.5)">2</text>
<text x="151.1" y="22.5" transform="rotate(-90 151.1 22.5)">1</text>
<text x="152.7" y="22.5" transform="rotate(-90 152.7 22.5)">2</text>
<text x="158.9" y="22.5" transform="rotate(-90 158.9 22.5)">1</text>
<text x="160.4" y="22.5" transform="rotate(-90 160.4 22.5)">2</text>
<text x="166.6" y="22.5" transform="rotate(-90 166.6 22.5)">1</text>
<text x="168.2" y="22.5" transform="rotate(-90 168.2 22.5)">2</text>
<text x="173.6" y="22.5" transform="rotate(-90 173.6 22.5)">1</text>
<text x="175.2" y="22.5" transform="rotate(-90 175.2 22.5)">2</text>
</g>
<g font-size="1.4">
<text x="3.9" y="35.8">2</text>
<text x="3.9" y="34.3">3</text>
<text x="91.6" y="35.8">1</text>
<text x="114.7" y="35.8">2</text>
<text x="114.7" y="34.3">3</text>
<text x="201.7" y="35.8">1</text>
<text x="3.9" y="37.4">1</text>
<text x="91.6" y="37.4">2</text>
<text x="91.6" y="38.9">3</text>
<text x="114.7" y="37.4">1</text>
<text x="201.7" y="37.4">2</text>
<text x="201.7" y="38.9">3</text>
<text x="3.9" y="46.7">1</text>
<text x="3.9" y="45.1">2</text>
<text x="3.9" y="43.6">3</text>
<text x="91.6" y="45.1">1</text>
<text x="91.6" y="46.7">2</text>
<text x="114.7" y="46.7">1</text>
<text x="114.7" y="45.1">2</text>
<text x="114.7" y="43.6">3</text>
<text x="201.7" y="45.1">1</text>
<text x="201.7" y="46.7">2</text>
<text x="3.9" y="52.9">3</text>
<text x="91.6" y="48.2">3</text>
<text x="114.7" y="52.9">3</text>
<text x="201.7" y="48.2">3</text>
<text x="3.9" y="56">1</text>
<text x="3.9" y="54.4">2</text>
<text x="91.6" y="54.4">1</text>
<text x="91.6" y="56">2</text>
<text x="91.6" y="57.5">3</text>
<text x="114.7" y="56">1</text>
<text x="114.7" y="54.4">2</text>
<text x="201.7" y="54.4">1</text>
<text x="201.7" y="56">2</text>
<text x="201.7" y="57.5">3</text>
<text x="3.9" y="65.3">1</text>
<text x="3.9" y="63.7">2</text>
<text x="3.9" y="62.2">3</text>
<text x="91.6" y="63.7">1</text>
<text x="91.6" y="65.3">2</text>
<text x="114.7" y="65.3">1</text>
<text x="114.7" y="63.7">2</text>
<text x="114.7" y="62.2">3</text>
<text x="201.7" y="63.7">1</text>
<text x="201.7" y="65.3">2</text>
<text x="3.9" y="71.5">3</text>
<text x="91.6" y="66.8">3</text>
<text x="114.7" y="71.5">3</text>
<text x="201.7" y="66.8">3</text>
<text x="3.9" y="74.6">1</text>
<text x="3.9" y="73">2</text>
<text x="91.6" y="73.8">1</text>
<text x="91.6" y="75.3">2</text>
<text x="91.6" y="76.9">3</text>
<text x="114.7" y="74.6">1</text>
<text x="114.7" y="73">2</text>
<text x="201.7" y="73.8">1</text>
<text x="201.7" y="75.3">2</text>
<text x="201.7" y="76.9">3</text>
</g>
</svg>
